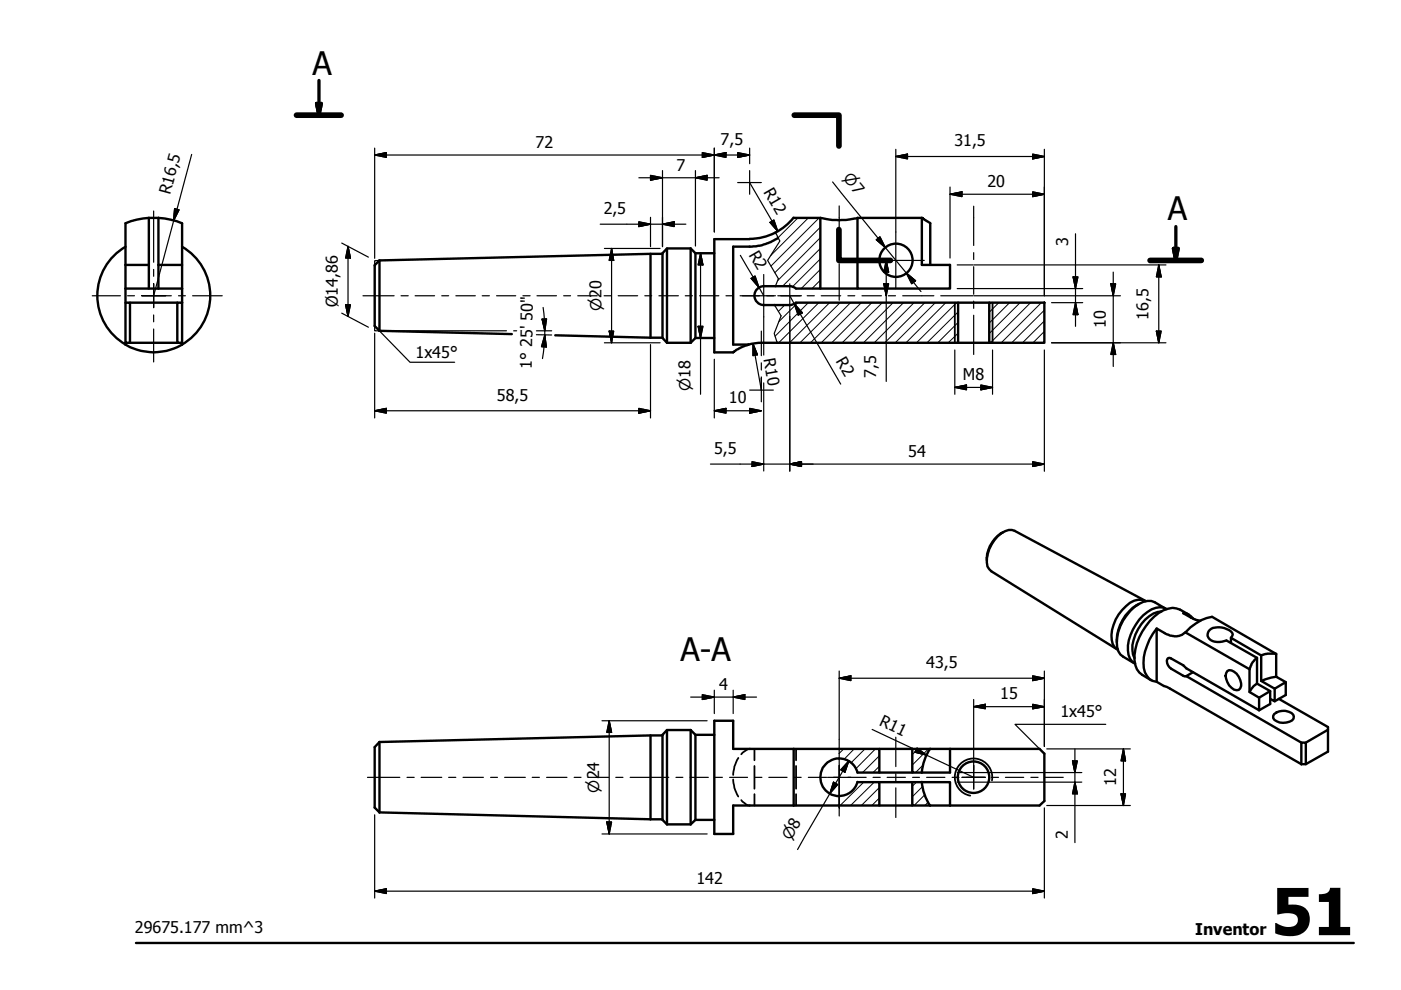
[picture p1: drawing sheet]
<svg xmlns="http://www.w3.org/2000/svg" width="297mm" height="210mm" viewBox="0 0 297 210" stroke-linecap="round" stroke-linejoin="round" font-family="sans-serif">
<!-- layer: Sketch Geometry (ISO) -->
<path d="M80.5 55.2l-1.1 .1v14.8h1.1M164.5 49.4l.9 1.7-2.6 4.1 2.2 3.9-.6 1.6M79.4 69.1l7.5 7.7h9.5M80.5 69.1v1h26.9M164.2 64.7l1.4 2.3-1.5 3.7 .7 2M234.4 153.6h-19.2l5.2 5.2" fill="none" stroke="#000" stroke-width=".25"/>
<path d="M168.3 46.2l-1.5 1.5-2.4 1.6M168.3 46.2h5.6v15h-5.2l-.9-.5h-3.4M168.7 64.2l-.9 .4-3.6 .1M168.8 64.2h34.3v8.5h-38.3M209.7 64.2h11.7v8.5h-11.7z" fill="none" stroke="#000" stroke-width=".51"/>
<!-- layer: Visible (ISO) -->
<g fill="none" stroke="#000" stroke-width=".51">
<path d="M26.6 56.2h5M26.6 52.3a12 12 0 0 0 0 20.7M31.6 46.2a15.2 15.2 0 0 0-5 1.1v16.9M31.6 46.2h2M31.6 46.2v15M33.6 46.2a16.1 16.1 0 0 1 5 1.1v8.9M33.6 56.2h5v5M33.6 46.2v15M38.6 52.3a12 12 0 0 1 0 20.7M80.5 55.2v14.9M80.5 55.2l-1.1 1v12.9l1.1 1M137.9 53.8v17.8"/>
<path d="M140.5 53.8l-60 1.4M141.4 52.7v20M146.4 52.7h-5l-.9 1v18l.9 1M146.4 52.7v20M146.4 52.7l1 1M147.4 53.7v18M147.4 53.7h4M164.4 49.3a12 12 0 0 1-5.5 1.3M165 50.5a11.5 11.5 0 0 1-6.1 1.8h-3.5v20.8h3.3l-.3 .1a7.2 7.2 0 0 0-2.7 1.3l-.3 .2h-4v-24h7.5M173.9 46.2a17.4 17.4 0 0 0 7.9 0M181.8 46.2h13.7v10h5.9v5h-19.6zM195.5 46.2l1.7 1.1v8.9"/>
<path d="M26.6 64.2h1v8.5h-1zM26.6 61.2h7M26.6 73.1a11.7 11.7 0 0 0 12 0M26.6 72.7v.4M27.6 72.7h10M27.6 64.2h10M33.6 61.2h5M37.6 64.2h1v8.5h-1zM38.6 61.2v3M38.6 72.7v.4M80.5 70.1l28 .7M117.7 71.1l20.2 .5"/>
<path d="M137.9 71.6h2.6M141.4 72.7h5M147.4 71.7h4M147.4 71.7l-1 1M161.4 72.7h3.4M161.4 72.7l-2.7 .4M161.9 64.7h2.3M161.9 60.7h2.5M162 60.7a2 2 0 0 0-2 2 2 2 0 0 0 2 2M173.9 61.2h7.9M203.1 72.7h6.6M203.1 64.2h6.6"/>
<path d="M212.7 112.9a6.7 6.7 0 0 0-3.5 5.9M241.5 128.1a9.1 9.1 0 0 0-4.7 8.1M242.8 127.4l-27.7-14.8a3.9 3.9 0 0 0-4.3 1.9 7 7 0 0 0-1.4 5.6l.8 1 26.6 16.5M242.9 127.5a3.4 3.4 0 0 0-4.1 1 8.3 8.3 0 0 0-2.9 8l.4 .7 .7 .5M245.2 133.3a10.7 10.7 0 0 0-2.4 9.3 2.75 2.75 0 0 0 2.4 2M246.3 129.6a6.6 6.6 0 0 0-5 3.8 6.4 6.4 0 0 0-.8 6.1M247.1 129.1l-2.3-1.4a3.4 3.4 0 0 0-3.3 .4 9.9 9.9 0 0 0-4.6 9.1l.2 .9 .5 .7 2.9 1.8M247.3 129.1a3.5 3.5 0 0 0-4 .7 10.4 10.4 0 0 0-4.2 8.1 2.95 2.95 0 0 0 1.6 2.8M251.3 134.1a3.4 3.4 0 0 1-4 .4l-2.1-1.2v11.3l2.9 1.4 27.8 16M251.3 134.1a10.3 10.3 0 0 1 5.7-3.3l13.6 7.9M251.3 134.1l13.6 7.8M252.1 130.3a4.8 4.8 0 0 0-5.4-.9 12.3 12.3 0 0 0-6.2 10.6 3.7 3.7 0 0 0 1.7 3.1l1.9 1.1"/>
<path d="M253 131.2l-1.3-1.1-.8-.1 2.3 1.3 1.3 .3M261 136.3v-1.1l6.4 3.8M261 135.2l.2-.2a.91 .91 0 0 0-.7-1.4 3.9 3.9 0 0 0-4 0 1.35 1.35 0 0 0-.4 1.4 1.35 1.35 0 0 0 1 .9l1.5 .2 1.4-.3 6.5 3.7M266.5 139.5l-.9 .9-.7 1.5M266.5 139.5v5.4M267.4 139v5.4M270.6 138.7v4.8l2 1.1M270.6 138.7l-1.9-.1-1.3 .4M80.5 157.3v14.9M80.5 157.3l-1.1 1.1v12.8l1.1 1M137.9 155.9v17.8M140.5 155.9l-60 1.4"/>
<path d="M141.4 154.8v20M146.4 154.8h-5l-.9 1v18l.9 1M146.4 154.8v20M146.4 154.8l1 1M147.4 155.8v18M147.4 155.8h4M168.3 158.8h18.1v5h-4.6a4 4 0 0 0-4.5-3 4 4 0 0 0-3.4 4.3 4 4 0 0 0 4 3.7M168.3 158.8h-12.9v-6h-4v24h4v-6h12.9M168.3 158.8v12M186.4 158.8h34l1 1v10l-1 1h-27v-5M193.4 158.8v5h2.1M197.2 158.8l-1.3 2.7-.5 2.3"/>
<path d="M201.4 158.8v5h-5.9M251.5 143.4l-.6-.1-2.6-1.5a1.61 1.61 0 0 1-.7-2.3l.7 .1 2.6 1.5 .6 .6 15.5 8.9M251.5 143.4l24.4 14.1M252.9 142.5l-1.4 .9M260.2 142.3a1.56 1.56 0 0 1 2 .5 3.2 3.2 0 0 1 .8 3.2 1.17 1.17 0 0 1-1.9-.2 3.4 3.4 0 0 1-1.1-3.1zM264.9 141.9v4.8l2.1 1.2M266.5 144.9l-.7 .6-.9 1.2M266.5 144.9l2.8 1.6-2.3 1.4M267 147.9v2.7M267.4 144.4l2.9 1.6 2.3-1.4v2.8l-2.3 1.3M269.3 146.5v2.8l-2.3 1.3M270.1 151.4a3.1 3.1 0 0 1 4.1 .1 .98 .98 0 0 1-.8 1.5 2.81 2.81 0 0 1-3.5-.8z"/>
<path d="M270.3 146v2.7l-1-.5M270.6 143.5l-1.1 .2-2.1 .7M271.1 148.2l10.5 5.9v5.3l-4.7 2.6M275.9 157.5h1v4.5h-1zM281.6 154.7l-4.7 2.8M80.5 172.2l57.4 1.5M137.9 173.7h2.6M141.4 174.8h5M147.4 173.8h4M147.4 173.8l-1 1M181.8 165.8h4.6v5h-18.1M181.8 165.8a4 4 0 0 1-3.9 3"/>
<path d="M186.4 165.8h15v5M186.4 170.8h7M186.4 163.8h7M195.4 165.8l.7 3 1.1 2"/>
<circle cx="190" cy="55.2" r="3.5"/>
<circle cx="206.4" cy="164.8" r="3.3"/>
</g>
<!-- layer: Visible Narrow (ISO) -->
<path d="M202.4 64.2v8.5M210.4 64.2v8.5M210.3 165.5a4 4 0 0 0-3.2-4.6 4 4 0 0 0-4.6 3.2 4 4 0 0 0 3.2 4.6" fill="none" stroke="#000" stroke-width=".38"/>
<!-- layer: Hidden (ISO) -->
<path d="M158.7 158.8l-1.5 1.1M160 158.8v2.4M168.8 158.8v2.4M155.4 165.3a6.8 6.8 0 0 0 1.1 3.6M156.5 160.7a8.3 8.3 0 0 0-1.1 3.6M157.2 169.6l1 1 .5 .2M160 162.4v4.8M160 168.4v2.4M168.8 162.4v4.8M168.8 168.4v2.4" fill="none" stroke="#000" stroke-width=".38"/>
<!-- layer: Section Line (ISO) -->
<path d="M62.9 24.4h9.4M168.4 24.4h9.5v6.6M177.9 48.7v6.5h10.9M243.8 55.2h10.9" fill="none" stroke="#000" stroke-width="1.2"/>
<path d="M67.6 17.1v7.3M67.1 21.9h1l-.5 2.5zM248.8 52.7h1l-.5 2.5zM249.3 48v7.2" fill="none" stroke="#000" stroke-width=".7"/>
<path d="M67.1 21.9l.5 2.5zM67.1 21.9h1l-.5 2.5zM248.8 52.7l.5 2.5zM248.8 52.7h1l-.5 2.5z" fill="#000" stroke="#000" stroke-width=".7"/>
<!-- layer: Title (ISO) -->
<path d="M28.8 199.9h258.2" fill="none" stroke="#000" stroke-width=".51"/>
<!-- layer: Hatch (ISO) -->
<g fill="none" stroke="#000" stroke-width=".21">
<path d="M169.2 46.2l-4.2 4.2M171.4 46.2l-8 8M173.7 46.2l-10.3 10.2M173.9 59.4l-1.8 1.8M173.9 57.1l-4 4.1M173.9 54.9l-5.9 5.9M173.9 52.7l-8 8M173.9 50.4l-9 9.1M173.9 48.2l-9.6 9.6M166.4 64.7l-1.4 1.3M169.2 64.2l-4 4M171.4 64.2l-7.1 7.1"/>
<path d="M173.6 64.2l-8.5 8.5M175.9 64.2l-8.5 8.5M178.1 64.2l-8.5 8.5M180.3 64.2l-8.5 8.5M182.6 64.2l-8.5 8.5M184.8 64.2l-8.5 8.5M187.1 64.2l-8.5 8.5M189.4 64.2l-8.6 8.5M191.6 64.2l-8.5 8.5M193.8 64.2l-8.4 8.5M196.1 64.2l-8.5 8.5M198.3 64.2l-8.5 8.5"/>
<path d="M200.5 64.2l-8.4 8.5M202.8 64.2l-8.5 8.5M203.1 70.6l-2.1 2.1M203.1 68.4l-4.3 4.3M203.1 66.1l-6.6 6.6M211.8 64.2l-2.1 2M214.1 64.2l-4.4 4.3M216.3 64.2l-6.6 6.5M218.5 64.2l-8.5 8.5M220.8 64.2l-8.5 8.5M221.4 72.5l-.2 .2M221.4 70.3l-2.4 2.4"/>
<path d="M221.4 68l-4.6 4.7M221.4 65.8l-6.9 6.9M178.9 158.8l-1 1M181.1 158.8l-2.1 2.1M183.4 158.8l-2.9 2.9M185.6 158.8l-4.1 4.2M194.6 158.8l-1.2 1.2M196.8 158.8l-3.4 3.4M183.1 165.8l-5 5M185.4 165.8l-5.1 5M186.4 169.2l-1.6 1.6M186.4 167l-3.8 3.8"/>
<path d="M186.4 162.5l-1.3 1.3M186.4 160.2l-3.5 3.6M194.3 165.8l-.9 .9M195.6 166.7l-2.2 2.2M195.8 162.2l-1.7 1.6M196.1 168.5l-2.3 2.3M196.8 170.1l-.7 .7"/>
</g>
<!-- layer: Center Mark (ISO) -->
<g fill="none" stroke="#000" stroke-width=".25">
<path d="M156.4 38.7h5M158.9 36.2v5M32.6 44.7v10.9M32.6 57.1v1.5M161.9 58.2v9M184 55.2h12M189.9 49.2v12M19.6 62.7h5.9M27.1 62.7h1.4M30 62.7h2.6h-2.5M32.6 60.1v2.6v-2.5M32.6 65.2v-2.5v2.5"/>
<path d="M32.6 66.8v1.4M32.6 69.8v6.9M35.1 62.7h-2.5h3.7M37.8 62.7h1.5M40.8 62.7h6.3M157.4 62.7h7M161.4 79.9v2.8v-2.5M161.4 70.2v5.2M161.4 76.9v1.6M164.9 62.7h5M167.4 60.2v7M158.9 82.7h5.1"/>
<path d="M161.4 82.7v2.5M177.9 156.8v8v-2.5M175.5 164.8h4.9M177.9 171.3v-6.5v8.2M204 164.8h4.9M206.4 162.3v5"/>
</g>
<!-- layer: Centerline (ISO) -->
<g fill="none" stroke="#000" stroke-width=".25">
<path d="M177.9 43.7v7.7M177.9 52.9v1.6M177.9 55.9v7.8M206.4 43.7v8.3M206.4 53.6v1.4M206.4 56.6v5.8M77 62.7h6.6M85 62.7h1.6M88 62.7h4.1M93.7 62.7h1.4M96.6 62.7h4.2M102.2 62.7h1.6"/>
<path d="M105.3 62.7h4M110.9 62.7h1.5M113.9 62.7h4.1M119.5 62.7h1.5M122.5 62.7h4.1M128.1 62.7h1.5M131.1 62.7h4.1M136.7 62.7h1.5M139.7 62.7h4.1M145.3 62.7h1.5M148.3 62.7h4.1M153.9 62.7h1.5"/>
<path d="M156.9 62.7h4.1M162.6 62.7h1.4M165.5 62.7h4.2M171.1 62.7h1.6M174.1 62.7h4.1M179.8 62.7h1.4M182.8 62.7h4.1M188.3 62.7h1.6M191.4 62.7h6.6M206.4 63.9v1.5M206.4 66.8v8.4M189.9 156.3v6.2"/>
<path d="M77.9 164.8h6.9M86.3 164.8h1.5M89.3 164.8h4.4M95.1 164.8h1.5M98.2 164.8h4.3M104 164.8h1.5M107 164.8h4.4M112.8 164.8h1.6M115.9 164.8h4.3M121.7 164.8h1.5M124.7 164.8h4.4M130.6 164.8h1.5"/>
<path d="M133.6 164.8h8.2M143.3 164.8h1.5M146.3 164.8h3.9M151.6 164.8h1.6M154.7 164.8h3.8M160 164.8h1.5M163 164.8h3.9M168.4 164.8h1.5M171.4 164.8h3.9M176.7 164.8h1.5M179.8 164.8h3.8M185.1 164.8h1.5"/>
<path d="M188.1 164.8h3.9M189.9 164.1v1.5M189.9 167v6.3M193.5 164.8h1.4M196.5 164.8h3.8M201.9 164.8h1.4M204.9 164.8h3.8M210.2 164.8h1.5M213.2 164.8h3.8M218.6 164.8h1.5M221.6 164.8h3.8"/>
</g>
<!-- layer: Dimension (ISO) -->
<g fill="none" stroke="#000" stroke-width=".25">
<path d="M40.6 32.7l-8 30M79.4 32.9l2.5-.5v1zM79.4 31.4v23.4M79.4 32.9h79.5M135.4 37.7h17.1M137.9 37.2l2.6 .5-2.6 .5zM140.5 36.2v16.1M147.4 37.7l2.5-.5v1zM147.4 36.2v16M148.9 32.4l2.5 .5-2.5 .5zM151.4 32.9l2.5-.5v1zM151.4 31.4v17.8"/>
<path d="M156.4 32.4l2.5 .5-2.5 .5zM158.9 38.7l6 10.4M158.9 31.4v3.3M176.5 38.6l18.8 23.2M189.9 33.2l2.5-.5v1zM189.9 33.2h31.5M189.9 31.7v17.5M201.4 39.7v15M218.9 32.7l2.5 .5-2.5 .5zM221.4 31.7v31M37 44.2l1 .3-1.2 2.3zM72.5 51.5l5.6 3"/>
<path d="M73.8 52.2l.5 2.5h-1zM73.8 52.2v14.9M127.3 47.5h18.1M128.1 52.7h11.9M129.7 52.7l.4 2.5h-.9zM129.7 52.7v20M135.4 47l2.5 .5-2.5 .5zM137.9 46.1v6.2M140.5 47.5l2.4-.5v1zM148.5 53.7l.5 2.5h-1zM148.5 53.7v29.9M157 54.1l4.9 8.6"/>
<path d="M159.3 59l.8-.5 .8 2.4zM163.3 47.2l.8-.6 .8 2.5zM185.8 50.8l.8-.6 1.1 2.3zM187.9 55.2l.5 2.5h-1zM187.9 55.2v25.7M192.2 57.9l1.9 1.6-.8 .7zM201.4 41.2l2.6-.5v1zM201.4 41.2h20M202.9 56.2h3.4M206.5 56.2h40.7M218.9 40.7l2.5 .5-2.5 .5zM227.5 58.7h1l-.5 2.5z"/>
<path d="M228 49.6v19.6M236 57.7v20M245.7 56.2l.5 2.5h-1zM245.7 56.2v16.5M72.5 66.4l5.6 3M73.3 64.6h1l-.5 2.5zM79.4 70.6v18M108.9 70.1h.6M113.7 70.1h3.3M113.7 71h3.3M114.9 67.7l1-.1-.4 2.5zM115.2 65.2l.3 4.9"/>
<path d="M115.3 73.6l-.3 2.4M115.5 70.2l-.2 3.3M115.5 71l.3 2.6-1-.1zM128.1 72.7h11.9M129.2 70.2h.9l-.4 2.5zM137.9 73.1v15.5M148 69.2h1l-.5 2.5zM151.4 76.2v12.4M159.6 72.9l1 2.3-1 .2zM159.6 72.9l1.8 9.8M161.9 67.2v8.1M167.4 62.7l10.8 18.7"/>
<path d="M167.4 67.2v32.7M168.4 64.4l1.7 1.9-.9 .5zM187.4 60.2h1l-.5 2.5zM199.5 62.7h6.8M202.4 74.2v9.4M202.9 61.2h3.4M206.5 62.7h31.1M206.5 61.2h23.1M210.4 74.2v9.4M221.4 74.2v25.7M222.9 72.7h24.3M222.9 64.2h6.7"/>
<path d="M228 64.2l.5 2.5h-1zM235.5 60.2h1l-.5 2.5zM236 72.7l.5 2.5h-1zM245.2 70.2h1l-.5 2.5zM79.4 87.1l2.5-.5v1zM79.4 87.1h58.5M135.4 86.6l2.5 .5-2.5 .5zM150.6 98.4h70.8M151.4 87.1l2.5-.5v1zM151.4 87.1h10M158.9 86.6l2.5 .5-2.5 .5zM159.4 97.9l2.5 .5-2.5 .5z"/>
<path d="M161.9 81.2v1.4M161.9 82.8v17.1M167.4 98.4l2.5-.5v1zM202.4 82.1l2.5-.5v1zM202.4 82.1h8M208 81.6l2.4 .5-2.4 .5zM218.9 97.9l2.5 .5-2.5 .5zM127.6 152.8h22.3M129.2 152.8l.5 2.5h-1zM129.2 152.8v24M146.4 147.8h14M148.9 147.3l2.5 .5-2.5 .5z"/>
<path d="M151.4 146.3v5M155.4 147.8l2.5-.5v1zM155.4 146.3v5M177.9 143.8l2.5-.5v1zM177.9 143.8h43.5M177.9 142.3v14.5M184.9 154.7l21.5 10.1M194.4 158.6l2.1 1.5-2.5-.6zM206.4 149.8l2.5-.5v1zM206.4 149.8h15M206.4 148.3v15M218.9 143.3l2.5 .5-2.5 .5z"/>
<path d="M218.9 149.3l2.5 .5-2.5 .5zM221.4 142.3v16M221.9 158.8h17.7M227.9 158.8v19.9M238.2 158.8l.4 2.5h-.9zM238.2 158.8v12M79.4 172.8v17.6M127.6 176.8h22.3M128.7 174.3h1l-.5 2.5zM176.7 165.8l.9 .5-1.6 1.9zM179.4 161.1l1.1 .6 .6 .6M180 161.3l-.9 2.4-.9-.5z"/>
<path d="M180 161.3l-10.9 18.8M202.9 163.8h26.5M202.9 165.8h26.5M221.4 171.3v19.1M221.9 170.8h17.7M227.4 161.3h1l-.5 2.5zM227.9 165.8l.5 2.5h-1zM237.7 168.3h.9l-.4 2.5zM79.4 188.9l2.5-.5v1.1zM79.4 188.9h142M218.9 188.4l2.5 .5-2.5 .6z"/>
</g>
<g fill="#000" stroke="#000" stroke-width=".25">
<path d="M79.4 32.9l2.5-.5zM79.4 32.9l2.5-.5v1zM137.9 38.2l2.6-.5zM137.9 37.2l2.6 .5-2.6 .5zM148.9 33.4l2.5-.5zM148.9 32.4l2.5 .5-2.5 .5zM147.4 37.7l2.5-.5zM147.4 37.7l2.5-.5v1zM151.4 32.9l2.5-.5zM151.4 32.9l2.5-.5v1zM156.4 33.4l2.5-.5zM156.4 32.4l2.5 .5-2.5 .5z"/>
<path d="M189.9 33.2l2.5-.5zM189.9 33.2l2.5-.5v1zM218.9 33.7l2.5-.5zM218.9 32.7l2.5 .5-2.5 .5zM37 44.2l-.2 2.6zM37 44.2l1 .3-1.2 2.3zM73.8 52.2l.5 2.5zM73.8 52.2l.5 2.5h-1zM129.7 52.7l.4 2.5zM129.7 52.7l.4 2.5h-.9zM135.4 48l2.5-.5zM135.4 47l2.5 .5-2.5 .5z"/>
<path d="M140.5 47.5l2.4-.5zM140.5 47.5l2.4-.5v1zM148.5 53.7l.5 2.5zM148.5 53.7l.5 2.5h-1zM159.3 59l1.6 1.9zM159.3 59l.8-.5 .8 2.4zM163.3 47.2l1.6 1.9zM163.3 47.2l.8-.6 .8 2.5zM185.8 50.8l1.9 1.7zM185.8 50.8l.8-.6 1.1 2.3zM187.9 55.2l.5 2.5zM187.9 55.2l.5 2.5h-1z"/>
<path d="M192.2 57.9l1.9 1.6zM192.2 57.9l1.9 1.6-.8 .7zM201.4 41.2l2.6-.5zM201.4 41.2l2.6-.5v1zM218.9 41.7l2.5-.5zM218.9 40.7l2.5 .5-2.5 .5zM227.5 58.7l.5 2.5zM227.5 58.7h1l-.5 2.5zM245.7 56.2l.5 2.5zM245.7 56.2l.5 2.5h-1zM73.3 64.6l.5 2.5zM73.3 64.6h1l-.5 2.5z"/>
<path d="M114.9 67.7l.6 2.4zM114.9 67.7l1-.1-.4 2.5zM115.5 71l.3 2.6zM115.5 71l.3 2.6-1-.1zM129.2 70.2l.5 2.5zM129.2 70.2h.9l-.4 2.5zM148 69.2l.5 2.5zM148 69.2h1l-.5 2.5zM159.6 72.9l1 2.3zM159.6 72.9l1 2.3-1 .2zM168.4 64.4l1.7 1.9zM168.4 64.4l1.7 1.9-.9 .5z"/>
<path d="M187.4 60.2l.5 2.5zM187.4 60.2h1l-.5 2.5zM228 64.2l.5 2.5zM228 64.2l.5 2.5h-1zM235.5 60.2l.5 2.5zM235.5 60.2h1l-.5 2.5zM236 72.7l.5 2.5zM236 72.7l.5 2.5h-1zM245.2 70.2l.5 2.5zM245.2 70.2h1l-.5 2.5zM79.4 87.1l2.5-.5zM79.4 87.1l2.5-.5v1z"/>
<path d="M135.4 87.6l2.5-.5zM135.4 86.6l2.5 .5-2.5 .5zM151.4 87.1l2.5-.5zM151.4 87.1l2.5-.5v1zM158.9 87.6l2.5-.5zM158.9 86.6l2.5 .5-2.5 .5zM159.4 98.9l2.5-.5zM159.4 97.9l2.5 .5-2.5 .5zM167.4 98.4l2.5-.5zM167.4 98.4l2.5-.5v1zM202.4 82.1l2.5-.5zM202.4 82.1l2.5-.5v1z"/>
<path d="M208 82.6l2.4-.5zM208 81.6l2.4 .5-2.4 .5zM218.9 98.9l2.5-.5zM218.9 97.9l2.5 .5-2.5 .5zM129.2 152.8l.5 2.5zM129.2 152.8l.5 2.5h-1zM148.9 148.3l2.5-.5zM148.9 147.3l2.5 .5-2.5 .5zM155.4 147.8l2.5-.5zM155.4 147.8l2.5-.5v1zM177.9 143.8l2.5-.5zM177.9 143.8l2.5-.5v1z"/>
<path d="M194 159.5l2.5 .6zM194.4 158.6l2.1 1.5-2.5-.6zM206.4 149.8l2.5-.5zM206.4 149.8l2.5-.5v1zM218.9 144.3l2.5-.5zM218.9 143.3l2.5 .5-2.5 .5zM218.9 150.3l2.5-.5zM218.9 149.3l2.5 .5-2.5 .5zM128.7 174.3l.5 2.5zM128.7 174.3h1l-.5 2.5zM176.7 165.8l-.7 2.4zM176.7 165.8l.9 .5-1.6 1.9z"/>
<path d="M180 161.3l-.9 2.4zM180 161.3l-.9 2.4-.9-.5zM227.4 161.3l.5 2.5zM227.4 161.3h1l-.5 2.5zM227.9 165.8l.5 2.5zM227.9 165.8l.5 2.5h-1zM237.7 168.3l.5 2.5zM237.7 168.3h.9l-.4 2.5zM238.2 158.8l.4 2.5zM238.2 158.8l.4 2.5h-.9zM79.4 188.9l2.5-.5zM79.4 188.9l2.5-.5v1.1z"/>
<path d="M218.9 189.5l2.5-.6zM218.9 188.4l2.5 .5-2.5 .6z"/>
</g>
<text font-size="13.8" x="269.6" y="198.3">51</text>
<g font-size="6.9">
<text x="66.2" y="16">A</text>
<text x="247.6" y="46.7">A</text>
<text x="144.3" y="140.2">A-A</text>
</g>
<g font-size="3.4">
<text x="113.5" y="31.3">72</text>
<text x="152.8" y="30.7">7,5</text>
<text x="202.4" y="31">31,5</text>
<text x="36.1" y="41.4" transform="rotate(-75 36.1 41.4)">R16,5</text>
<text x="143.4" y="36.2">7</text>
<text x="161.8" y="40.6" transform="rotate(60 161.8 40.6)">R12</text>
<text x="209.4" y="39.6">20</text>
<text x="128" y="45.4">2,5</text>
<text x="226.4" y="52.2" transform="rotate(-90 226.4 52.2)">3</text>
<text x="158.7" y="54" transform="rotate(60 158.7 54)">R2</text>
<text x="71.6" y="65.2" transform="rotate(-90 71.6 65.2)">Ø14,86</text>
<text x="234.4" y="69.6" transform="rotate(-90 234.4 69.6)">10</text>
<text x="243.5" y="67.8" transform="rotate(-90 243.5 67.8)">16,5</text>
<text x="88.1" y="76">1x45°</text>
<text x="161.9" y="76" transform="rotate(80 161.9 76)">R10</text>
<text x="177.2" y="76.6" transform="rotate(60 177.2 76.6)">R2</text>
<text x="112.8" y="78.1" transform="rotate(-89 112.8 78.1)">1°25' 50&quot;</text>
<text x="185.7" y="80.1" transform="rotate(-90 185.7 80.1)">7,5</text>
<text x="204.2" y="80.6">M8</text>
<text x="105.3" y="84.9">58,5</text>
<text x="154.6" y="85.5">10</text>
<text x="151.4" y="96.2">5,5</text>
<text x="192.5" y="96.8">54</text>
<text x="196.3" y="141.6">43,5</text>
<text x="152.5" y="146.3">4</text>
<text x="212" y="148.2">15</text>
<text x="186.2" y="153.6" transform="rotate(25 186.2 153.6)">R11</text>
<text x="224.9" y="152.1">1x45°</text>
<text x="236.7" y="166.7" transform="rotate(-90 236.7 166.7)">12</text>
<text x="226.4" y="177.9" transform="rotate(-90 226.4 177.9)">2</text>
<text x="147.6" y="187.4">142</text>
<text x="28.6" y="197.8">29675.177 mm^3</text>
<text x="253.4" y="198.3">Inventor</text>
</g>
<g font-size="3.2">
<text x="178.6" y="37.8" transform="rotate(51 178.6 37.8)">⌀7</text>
<text x="127.5" y="65.9" transform="rotate(-90 127.5 65.9)">⌀20</text>
<text x="146.4" y="82.8" transform="rotate(-90 146.4 82.8)">⌀18</text>
<text x="127" y="168.1" transform="rotate(-90 127 168.1)">⌀24</text>
<text x="167.6" y="178.3" transform="rotate(-60 167.6 178.3)">⌀8</text>
</g>
</svg>
